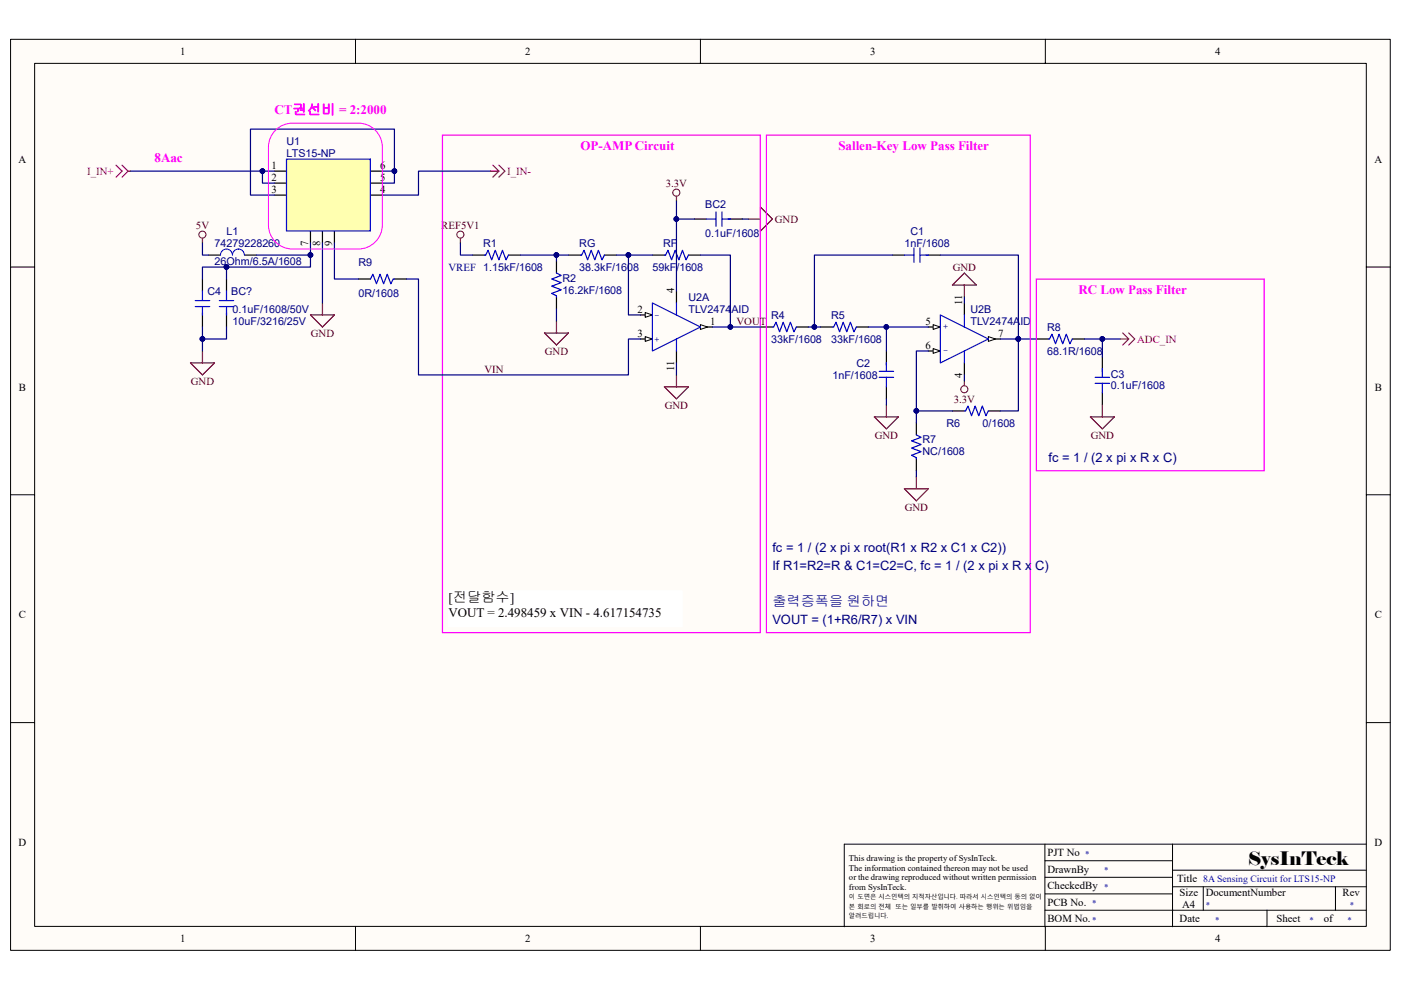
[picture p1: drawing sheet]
<svg xmlns="http://www.w3.org/2000/svg" width="297mm" height="210mm" viewBox="0 0 297 210" stroke-linecap="round" stroke-linejoin="round" font-family="sans-serif">
<path d="M2.3 8.4h292.5v193.2h-292.5z" fill="#fffcf8"/>
<path d="M2.2 8.3h292.6v193.3h-292.6z" fill="none" stroke="#000" stroke-width=".21"/>
<path d="M7.4 13.5h282.3v183h-282.3z" fill="#fffcf8"/>
<g fill="none" stroke="#000" stroke-width=".21">
<path d="M7.3 13.4h282.4v183.1h-282.4zM75.4 8.3v5.1M148.5 8.3v5.1M221.6 8.3v5.1M2.2 56.6h5.1M289.7 56.6h5.1M2.2 104.9h5.1M289.7 104.9h5.1M2.2 153.3h5.1M289.7 153.3h5.1M221.5 179v17.6M248.6 179v17.6"/>
<path d="M289.7 179h-110.7v17.6M75.4 196.5v5.1M148.5 196.5v5.1M221.5 193.1h68.2M221.5 189.6h27.1M221.5 186.1h27.1M221.5 182.6h27.1M221.6 196.5v5.1M248.6 188.1h41.1M248.6 184.6h41.1M255.1 188.1v5M268.6 193.1v3.5"/>
<path d="M283.1 188.1v5"/>
</g>
<path d="M58.2 36.3h2.5M58.2 38.8h2.5M78.5 36.3h2.6M78.5 38.8h2.6M58.2 41.4h2.5M65.8 49v2.6M68.4 49v2.6M70.9 49v2.6M76 59.2h2.5M78.5 41.4h2.6M83.6 59.2h2.6" fill="none" stroke="#000" stroke-width=".25"/>
<path d="M78.5 59.2l.6-1 .7 2 .8-2 .7 2 .8-2 .8 2 .5-1h.2" fill="none" stroke="#000bff" stroke-width=".25"/>
<path d="M60.7 33.8v15.2h17.8v-15.2z" fill-rule="evenodd" fill="#ffffb0" stroke="#000bff" stroke-width=".25"/>
<g fill="none" stroke="#000" stroke-width=".25">
<path d="M42.9 59.2v2.5M44.2 54.1h2.6M48 59.2v2.5M51.8 54.1h2.6M100.2 54.1h2.5M107.8 54.1h2.5M118 55.4v2.5M120.5 54.1h2.6M128.1 54.1h2.6M138.3 54.1h2.6M146 54.1h2.5M42.9 66.8v2.6"/>
<path d="M48 66.8v2.6M118 63v2.5M143.4 74.4v2.6M148.5 69.4h2.5"/>
</g>
<path d="M46.8 54.1a1.26 1.26 0 0 1 1.2-1.3 1.26 1.26 0 0 1 1.3 1.3 1.28 1.28 0 0 1 1.3-1.3 1.25 1.25 0 0 1 1.2 1.3" fill="none" stroke="#00f" stroke-width=".21"/>
<path d="M41.4 63.8h3.1M41.4 65h3.1M42.9 61.7v2.1M42.9 65v1.8M46.5 63.8h3M46.5 65h3M48 61.7v2.1M48 65v1.8" fill="none" stroke="#000bff" stroke-width=".25"/>
<circle cx="42.9" cy="49.8" r=".75" fill="none" stroke="#800000" stroke-width=".21"/>
<path d="M42.9 50.5v1.1M40.4 77h5.1l-2.6 2.5zM42.9 74.4v2.6M65.8 66.8h5.1l-2.5 2.6zM68.4 64.3v2.5M115.4 70.6h5.1l-2.5 2.6zM118 68.1v2.5" fill="none" stroke="#800000" stroke-width=".25"/>
<path d="M24.6 35l1.3 1.3-1.3 1.3M25.9 35l1.3 1.3M27.2 36.3l-1.3 1.3M27.2 36.3h.5M104 36.3h1.8M104.5 35l1.3 1.3M105.8 36.3l-1.3 1.3M105.8 35l1.2 1.3-1.2 1.3" fill="none" stroke="#f00" stroke-width=".25"/>
<path d="M102.7 54.1h.3l.5-1 .7 2 .8-2 .8 2 .7-2 .8 2 .5-1M118 57.9l1 .5-2 .8 2 .7-2 .8 2 .8-2 .7 1 .5v.3M123.1 54.1h.2l.5-1 .8 2 .7-2 .8 2 .8-2 .7 2 .5-1M140.9 54.1h.2l.5-1 .8 2 .7-2 .8 2 .8-2 .8 2 .5-1" fill="none" stroke="#00f" stroke-width=".25"/>
<path d="M148.5 68.9l1.5 .5-1.5 .5z" fill="#fffcf8"/>
<path d="M148.5 68.9l1.5 .5-1.5 .5z" fill="none" stroke="#000" stroke-width=".21"/>
<path d="M135.8 71.9h2.5" fill="none" stroke="#000" stroke-width=".25"/>
<path d="M136.8 71.4l1.5 .5-1.5 .5z" fill="#fffcf8"/>
<path d="M136.8 71.4l1.5 .5-1.5 .5z" fill="none" stroke="#000" stroke-width=".21"/>
<path d="M135.8 66.8h2.5" fill="none" stroke="#000" stroke-width=".25"/>
<path d="M136.8 66.3l1.5 .5-1.5 .5z" fill="#fffcf8"/>
<path d="M136.8 66.3l1.5 .5-1.5 .5z" fill="none" stroke="#000" stroke-width=".21"/>
<g fill="none" stroke="#000" stroke-width=".25">
<path d="M147.2 46.5h2.6M154.9 46.5h2.5M189.2 54.1h2.5M196.8 54.1h2.6M143.4 61.7v2.6M161.2 69.4h2.6M168.8 69.4h2.6M173.9 69.4h2.6M181.6 69.4h2.5M187.9 74.4v2.6M204.5 64.3v2.5M209.5 71.9h2.6"/>
<path d="M187.9 82.1v2.5"/>
</g>
<g fill="none" stroke="#000bff" stroke-width=".25">
<path d="M149.8 46.5h2M151.8 44.9v3.1M153.1 46.5h1.8M153.1 44.9v3.1M191.7 54.1h2.1M193.8 52.6v3M195 54.1h1.8M195 52.6v3M138.3 64.3l10.2 5.1-10.2 5zM143.4 64.3v2.5M143.4 71.9v2.5M186.4 78.8h3.1"/>
<path d="M187.9 77v1.8M186.4 80h3.1M187.9 80v2.1"/>
</g>
<circle cx="143.4" cy="40.9" r=".75" fill="none" stroke="#800000" stroke-width=".21"/>
<path d="M143.4 41.6v1.1M158.7 46.5h2.5M161.2 43.9l2.6 2.6-2.6 2.5zM143.4 79.5v2.6M140.9 82.1h5.1l-2.6 2.5zM185.4 88.4h5.1l-2.6 2.6zM187.9 85.9v2.5" fill="none" stroke="#800000" stroke-width=".25"/>
<path d="M163.8 69.4h.2l.5-1.1 .8 2.1 .7-2.1 .8 2.1 .8-2.1 .7 2.1 .5-1M176.5 69.4h.2l.5-1.1 .8 2.1 .8-2.1 .7 2.1 .8-2.1 .8 2.1 .5-1" fill="none" stroke="#00f" stroke-width=".25"/>
<path d="M209.5 71.4l1.6 .5-1.6 .5z" fill="#fffcf8"/>
<path d="M209.5 71.4l1.6 .5-1.6 .5z" fill="none" stroke="#000" stroke-width=".21"/>
<path d="M196.8 69.4h2.6" fill="none" stroke="#000" stroke-width=".25"/>
<path d="M197.8 68.9l1.6 .5-1.6 .5z" fill="#fffcf8"/>
<path d="M197.8 68.9l1.6 .5-1.6 .5z" fill="none" stroke="#000" stroke-width=".21"/>
<path d="M196.8 74.4h2.6" fill="none" stroke="#000" stroke-width=".25"/>
<path d="M197.8 73.9l1.6 .5-1.6 .6z" fill="#fffcf8"/>
<path d="M197.8 73.9l1.6 .5-1.6 .6z" fill="none" stroke="#000" stroke-width=".21"/>
<path d="M204.5 77v2.5M219.7 71.9h2.6M227.3 71.9h2.6M233.7 75.7v2.6M194.3 89.7v2.5M194.3 97.3v2.6M201.9 87.2h2.6M209.5 87.2h2.6M233.7 83.3v2.6" fill="none" stroke="#000" stroke-width=".25"/>
<path d="M199.4 66.8l10.1 5.1-10.1 5.1zM204.5 66.8v2.6M204.5 74.4v2.6M233.7 78.3v1.7M232.2 81.3h3M232.2 80h3M233.7 81.3v2" fill="none" stroke="#000bff" stroke-width=".25"/>
<path d="M222.3 71.9h.2l.5-1 .8 2 .8-2 .7 2 .8-2 .7 2 .5-1M194.3 92.2l1 .6-2 .7 2 .8-2 .7 2 .8-2 .8 1 .5v.2M204.5 87.2h.2l.5-1.1 .8 2.1 .8-2.1 .7 2.1 .8-2.1 .7 2.1 .5-1" fill="none" stroke="#00f" stroke-width=".25"/>
<path d="M97.6 50.5v1.1M201.9 60.5l2.6-2.6 2.5 2.6zM204.5 60.5v2.5M204.5 80.8v1M231.2 88.4h5.1l-2.6 2.6zM233.7 85.9v2.5M191.7 103.7h5.1l-2.5 2.5zM194.3 101.1v2.6" fill="none" stroke="#800000" stroke-width=".25"/>
<g fill="none" stroke="#800000" stroke-width=".21">
<circle cx="97.6" cy="49.8" r=".75"/>
<circle cx="204.5" cy="82.6" r=".75"/>
</g>
<path d="M237.5 71.9h1.8M238 70.6l1.3 1.3M239.3 70.6l1.3 1.3-1.3 1.3M239.3 71.9l-1.3 1.3" fill="none" stroke="#f00" stroke-width=".25"/>
<path d="M93.8 28.7h67.4v105.5h-67.4z" fill="none" stroke="#f0f" stroke-width=".25"/>
<g fill="none" stroke="#000080" stroke-width=".25">
<path d="M27.7 36.3h27.9M58.2 36.3h-2.6v2.5h2.6M42.9 59.2v-2.6h5.1v2.6M42.9 51.6v2.5h1.3M65.8 51.6v2.5h-11.4M65.8 54.1v2.5h-17.8M68.4 51.6v12.7M70.9 51.6v7.6h5.1M86.2 59.2h2.5v20.3h44.5v-7.6h2.6M97.6 51.6v2.5h2.6M110.3 54.1h10.2M118 54.1v1.3"/>
<path d="M130.7 54.1h7.6M133.2 54.1v12.7h2.6M143.4 42.7v19M143.4 46.5h3.8M148.5 54.1h6.4v15.3h-3.9M157.4 46.5h1.3M189.2 54.1h-16.5v15.3h1.2M199.4 54.1h16.5v17.8h-3.8M42.9 69.4v5M48 69.4v2.5h-5.1M118 65.5v2.6M143.4 77v2.5"/>
<path d="M154.9 69.4h6.3M171.4 69.4h1.3M184.1 69.4h12.7M187.9 69.4v5M196.8 74.4h-2.5v15.3M204.5 63v1.3M204.5 79.5v1.3M219.7 71.9h-3.8v15.3h-3.8M229.9 71.9h3.8v3.8M233.7 71.9h3.8M187.9 84.6v1.3M194.3 99.9v1.2"/>
<path d="M194.3 87.2h7.6"/>
</g>
<g fill="#000080" stroke="#000080" stroke-width=".21">
<circle cx="42.9" cy="71.9" r=".49"/>
<circle cx="48" cy="56.6" r=".5"/>
<circle cx="65.8" cy="54.1" r=".5"/>
<circle cx="55.6" cy="36.3" r=".49"/>
<circle cx="118" cy="54.1" r=".5"/>
<circle cx="133.2" cy="54.1" r=".5"/>
<circle cx="154.8" cy="69.3" r=".49"/>
<circle cx="172.7" cy="69.3" r=".49"/>
<circle cx="215.9" cy="71.9" r=".49"/>
<circle cx="233.7" cy="71.9" r=".5"/>
<circle cx="187.9" cy="69.3" r=".49"/>
<circle cx="194.3" cy="87.1" r=".49"/>
<circle cx="143.4" cy="46.5" r=".49"/>
</g>
<path d="M95.1 125.3h49.6v7.6h-49.6z" fill="#fff"/>
<path d="M95.1 125.3h49.6v7.6h-49.6z" fill="none" stroke="#fff" stroke-width=".21"/>
<path d="M162.5 28.7h55.9v105.5h-55.9zM219.7 59.2h48.3v40.6h-48.3z" fill="none" stroke="#f0f" stroke-width=".25"/>
<path d="M81.1 36.3h2.5v2.5h-2.5M83.6 36.3v-8.9h-30.5v14h5.1M104 36.3h-15.3v5.1h-7.6" fill="none" stroke="#000080" stroke-width=".25"/>
<circle cx="83.6" cy="36.3" r=".49" fill="#000080" stroke="#000080" stroke-width=".21"/>
<path d="M58.7 27.3a5.1 5.1 0 0 1 3.3-1.2h14a5.1 5.1 0 0 1 5.1 5.1v16.5a5.1 5.1 0 0 1-5.1 5.1h-14a5.1 5.1 0 0 1-5.1-5.1v-16.5a5.1 5.1 0 0 1 1.8-3.9z" fill="none" stroke="#f0f" stroke-width=".21"/>
<text font-size="3.9" x="264.6" y="183.4">SysInTeck</text>
<text font-size="3" x="96" y="127.8">전달함수]</text>
<text font-size="3" fill="#000080" x="163.8" y="128.5">출력증폭을 원하면</text>
<g font-size="2.8" fill="#f0f">
<text x="58.2" y="24.3">CT권선비 = 2:2000</text>
<text x="32.8" y="34.4">8Aac</text>
<text x="123.1" y="31.9">OP-AMP Circuit</text>
<text x="177.8" y="31.9">Sallen-Key Low Pass Filter</text>
<text x="228.6" y="62.4">RC Low Pass Filter</text>
</g>
<g font-size="2.8">
<text x="95.1" y="130.8">VOUT = 2.498459 x VIN - 4.617154735</text>
<text x="95.1" y="127.8">[</text>
</g>
<g font-size="2.7" fill="#000080">
<text x="222.3" y="98">fc = 1 / (2 x pi x R x C)</text>
<text x="163.8" y="117.1">fc = 1 / (2 x pi x root(R1 x R2 x C1 x C2))</text>
<text x="163.8" y="120.9">If R1=R2=R &amp; C1=C2=C, fc = 1 / (2 x pi x R x C)</text>
<text x="163.8" y="132.4">VOUT = (1+R6/R7) x VIN</text>
</g>
<g font-size="2.3">
<text x="38.2" y="11.7">1</text>
<text x="111.4" y="11.7">2</text>
<text x="184.5" y="11.7">3</text>
<text x="257.6" y="11.7">4</text>
<text x="4" y="34.5">A</text>
<text x="57.6" y="35.8">1</text>
<text x="80.6" y="35.8">6</text>
<text x="291.4" y="34.5">A</text>
<text x="57.6" y="38.4">2</text>
<text x="57.6" y="40.9">3</text>
<text x="80.6" y="40.9">4</text>
<text x="80.6" y="38.4">5</text>
<text x="65.3" y="52.2" transform="rotate(-90 65.3 52.2)">7</text>
<text x="67.9" y="52.2" transform="rotate(-90 67.9 52.2)">8</text>
<text x="70.4" y="52.2" transform="rotate(-90 70.4 52.2)">9</text>
<text x="142.9" y="62.3" transform="rotate(-90 142.9 62.3)">4</text>
<text x="204" y="64.8" transform="rotate(-90 204 64.8)">11</text>
<text x="135.1" y="71.4">3</text>
<text x="135.1" y="66.3">2</text>
<text x="150.5" y="68.9">1</text>
<text x="196.2" y="68.9">5</text>
<text x="211.6" y="71.4">7</text>
<text x="196.2" y="74">6</text>
<text x="4" y="82.8">B</text>
<text x="142.9" y="78.7" transform="rotate(-90 142.9 78.7)">11</text>
<text x="204" y="80.2" transform="rotate(-90 204 80.2)">4</text>
<text x="291.5" y="82.8">B</text>
<text x="4" y="131.2">C</text>
<text x="291.5" y="131.2">C</text>
<text x="4" y="179.5">D</text>
<text x="291.4" y="179.5">D</text>
<text x="222.1" y="181.6">PJT No</text>
<text x="222.1" y="185.1">DrawnBy</text>
<text x="222.1" y="188.6">CheckedBy</text>
<text x="249.6" y="187.1">Title 8A Sensing Circuit for LTS15-NP</text>
<text x="250.1" y="190.1">Size</text>
<text x="255.6" y="190.1">DocumentNumber</text>
<text x="284.7" y="190.1">Rev</text>
<text x="222.1" y="195.6">BOM No.</text>
<text x="222.1" y="192.1">PCB No.</text>
<text x="250.1" y="195.6">Date</text>
<text x="250.6" y="192.6">A4</text>
<text x="270.6" y="195.6">Sheet</text>
<text x="280.7" y="195.6">of</text>
<text x="38.2" y="199.8">1</text>
<text x="111.4" y="199.8">2</text>
<text x="184.5" y="199.8">3</text>
<text x="257.6" y="199.8">4</text>
</g>
<g font-size="2.3" fill="#000080">
<text x="60.7" y="30.7">U1</text>
<text x="60.7" y="33.3">LTS15-NP</text>
<text x="149.5" y="44.2">BC2</text>
<text x="45.5" y="52.3">74279228260</text>
<text x="48" y="49.8">L1</text>
<text x="102.5" y="52.3">R1</text>
<text x="122.8" y="52.3">RG</text>
<text x="140.6" y="52.3">RF</text>
<text x="149.5" y="50.3">0.1uF/1608</text>
<text x="191.7" y="52.3">1nF/1608</text>
<text x="193" y="49.8">C1</text>
<text x="45.5" y="56.2">26Ohm/6.5A/1608</text>
<text x="76" y="56.4">R9</text>
<text x="95.1" y="57.4">VREF 1.15kF/1608</text>
<text x="119.2" y="59.7">R2</text>
<text x="122.8" y="57.4">38.3kF/1608</text>
<text x="138.3" y="57.4">59kF/1608</text>
<text x="44" y="62.5">C4</text>
<text x="49" y="62.5">BC?</text>
<text x="76" y="63">0R/1608</text>
<text x="119.2" y="62.3">16.2kF/1608</text>
<text x="146" y="63.8">U2A</text>
<text x="49.3" y="68.9">10uF/3216/25V</text>
<text x="49.3" y="66.3">0.1uF/1608/50V</text>
<text x="146" y="66.3">TLV2474AID</text>
<text x="163.5" y="67.6">R4</text>
<text x="176.2" y="67.6">R5</text>
<text x="205.7" y="66.3">U2B</text>
<text x="205.7" y="68.9">TLV2474AID</text>
<text x="222" y="70.1">R8</text>
<text x="163.5" y="72.7">33kF/1608</text>
<text x="176.2" y="72.7">33kF/1608</text>
<text x="181.6" y="77.8">C2</text>
<text x="222" y="75.2">68.1R/1608</text>
<text x="176.5" y="80.3">1nF/1608</text>
<text x="235.5" y="80.1">C3</text>
<text x="235.5" y="82.6">0.1uF/1608</text>
<text x="195.6" y="94.1">R7</text>
<text x="200.7" y="90.5">R6</text>
<text x="208.3" y="90.5">0/1608</text>
<text x="195.6" y="96.6">NC/1608</text>
</g>
<g font-size="2.3" fill="#f00">
<text x="18.5" y="37.1">I_IN+</text>
<text x="107.5" y="37.1">I_IN-</text>
<text x="241.1" y="72.7">ADC_IN</text>
</g>
<g font-size="2.3" fill="#800000">
<text x="141.2" y="39.6">3.3V</text>
<text x="164.3" y="47.2">GND</text>
<text x="41.5" y="48.5">5V</text>
<text x="93.6" y="48.5">REF5V1</text>
<text x="202" y="57.4">GND</text>
<text x="65.9" y="71.4">GND</text>
<text x="156.1" y="68.9">VOUT</text>
<text x="115.5" y="75.2">GND</text>
<text x="40.4" y="81.6">GND</text>
<text x="102.7" y="79">VIN</text>
<text x="140.9" y="86.7">GND</text>
<text x="202.2" y="85.4">3.3V</text>
<text x="185.5" y="93">GND</text>
<text x="231.2" y="93">GND</text>
<text x="191.8" y="108.3">GND</text>
</g>
<g font-size="2" fill="#000080">
<text x="139.9" y="66.4" transform="rotate(180 139.9 66.4)">-</text>
<text x="139.9" y="71.5" transform="rotate(180 139.9 71.5)">+</text>
<text x="199.9" y="69.8">+</text>
<text x="199.9" y="74.9">-</text>
</g>
<g font-size="1.8">
<text x="180" y="182.7">This drawing is the property of SysInTeck.</text>
<text x="180" y="184.7">The information contained thereon may not be used</text>
<text x="180" y="186.7">or the drawing reproduced without written permission</text>
<text x="180" y="188.7">from SysInTeck.</text>
</g>
<g font-size="1.8" fill="#00f">
<text x="230.1" y="181.7">*</text>
<text x="234.1" y="185.2">*</text>
<text x="234.1" y="188.7">*</text>
<text x="231.6" y="192.2">*</text>
<text x="231.6" y="195.7">*</text>
<text x="255.6" y="192.7">*</text>
<text x="257.6" y="195.7">*</text>
<text x="277.7" y="195.7">*</text>
<text x="285.7" y="195.7">*</text>
<text x="286.2" y="192.7">*</text>
</g>
<g font-size="1.3">
<text x="180" y="190.8">이 도면은 시스인텍의 지적자산입니다. 따라서 시스인텍의 동의 없이</text>
<text x="180" y="192.8">본 회로의 전체</text>
<text x="180" y="194.8">알려드립니다.</text>
<text x="189.9" y="192.8">또는 일부를 발취하여 사용하는 행위는 위법임을</text>
</g>
</svg>
